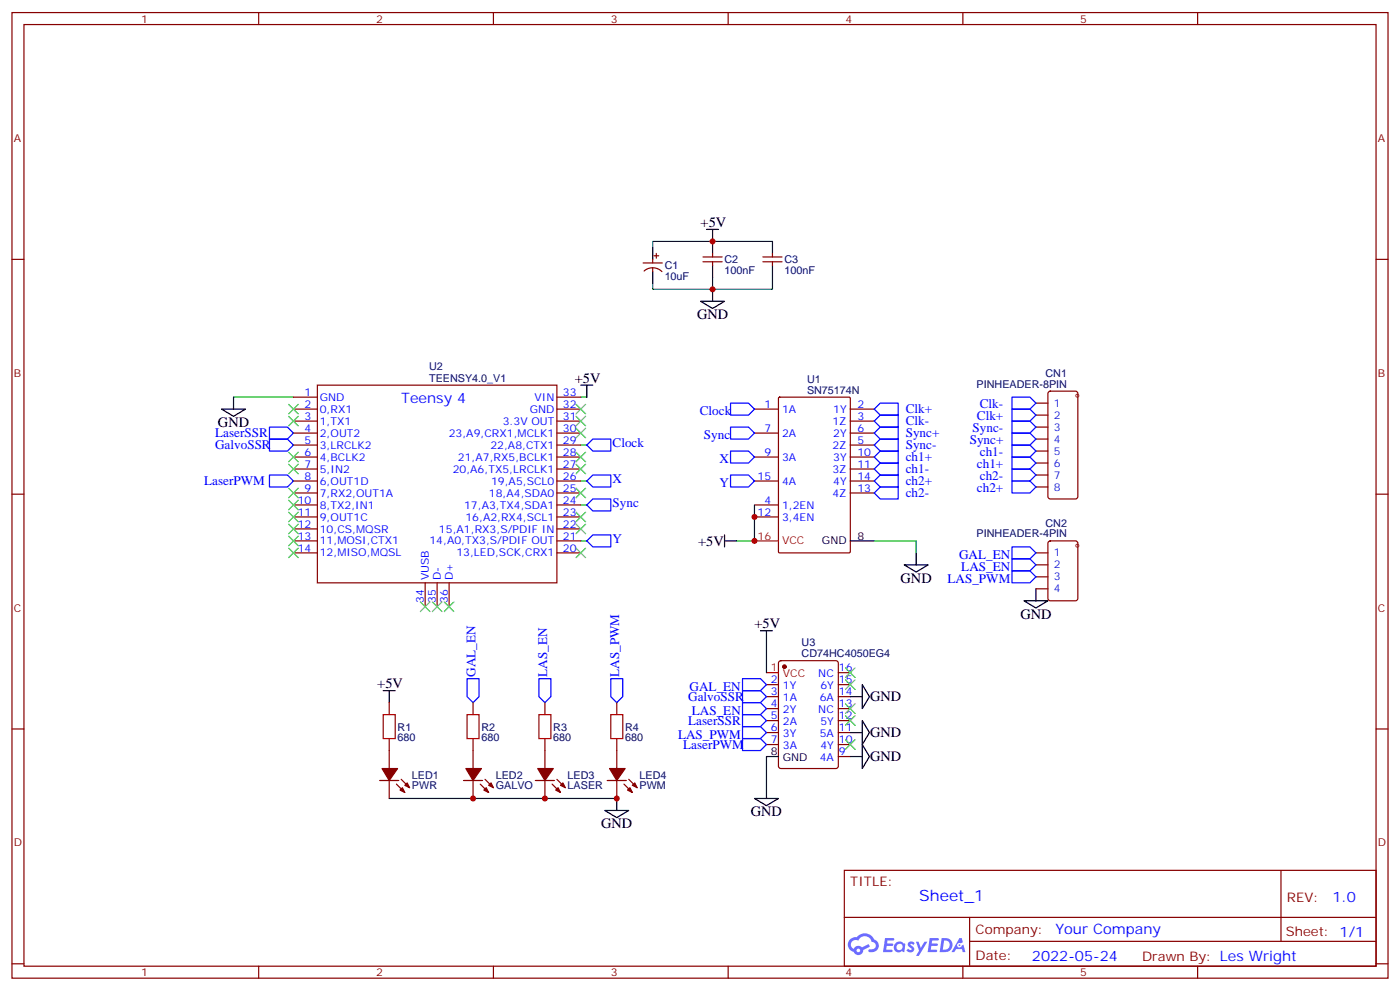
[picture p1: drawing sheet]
<svg xmlns="http://www.w3.org/2000/svg" width="412mm" height="292mm" viewBox="0 0 412 292" stroke-linecap="round" stroke-linejoin="round" font-family="sans-serif">
<g fill="none" stroke="#870000" stroke-width=".35">
<path d="M3.5 3.7h405.4v284.3h-405.4zM7.1 7.2h398.2v277.3h-398.2zM76.2 3.7v3.5M145.3 3.7v3.5M214.5 3.7v3.5M283.6 3.7v3.5M352.8 3.7v3.5M3.5 76.4h3.6M405.3 76.4h3.6M3.5 145.5h3.6M405.3 145.5h3.6M3.5 214.7h3.6"/>
<path d="M405.3 214.7h3.6M248.7 256.3h156.6v28.2h-156.6zM377.3 256.3v20.9M248.7 270.1h156.5M285.6 277.2h119.6M285.6 270.1v14.2M3.5 283.8h3.6M76.2 284.5v3.5M145.3 284.5v3.5M214.5 284.5v3.5M283.6 284.5v3.5M352.8 284.5v3.5"/>
<path d="M405.3 283.8h3.6"/>
</g>
<g fill="#5487ff">
<path d="M267.7 277.5a1.22 1.22 0 0 1 1.7 .2l-.4 .6a.47 .47 0 0 0-.3-.4 .47 .47 0 0 0-.5 .2l.1 .2a1.14 1.14 0 0 1 .8 1.8 1.14 1.14 0 0 1-1.9 0l-.2-.2 .5-.6 .7 .5a.29 .29 0 0 0 .3-.3 .29 .29 0 0 0-.2-.3 1.04 1.04 0 0 1-.6-1.7z"/>
<path d="M260.7 276.2h2.4l.3 .2-.2 .5-1.8 .1-.1 .8h1.5l.3 .4-.3 .4h-1.6l-.2 1.1h1.7l.2 .3-.2 .3-2.6 .1z"/>
<path d="M273.8 276.2h2.4l.3 .2-.1 .5-1.8 .1-.2 .8h1.6l.3 .4-.4 .4-1.6-.1-.1 1.1 1.7 .1 .2 .3-.2 .3-2.6 .1z"/>
<path d="M282.6 276.2h.7l.3 1.3-.6 .3a.69 .69 0 0 0-1 .3 .69 .69 0 0 0 .4 .9 .69 .69 0 0 0 .9-.6l.5-.2 .6 2.2h-.8l-.2-.9h-1.8l-.5 .9h-.8z"/>
<path d="M269.8 277.3h.8l.6 1.8 1.1-1.8h.9l-2.6 4.2h-.8l.9-1.5z"/>
<path d="M277.4 276.2l-.6 4.2h1.3a2.11 2.11 0 0 0 2.5-2.1 2.11 2.11 0 0 0-2.5-2.1zM278.1 277a1.39 1.39 0 0 1 1.7 1.4 1.39 1.39 0 0 1-1.8 1.2h-.3z"/>
<path d="M263.7 277.8a1.54 1.54 0 0 0-.1 2.2 1.54 1.54 0 0 0 2.2 .1l.6 .3 .3-2.3-.2-.3h-.4a1.49 1.49 0 0 0-2.4 0zM264 278.8a.94 .94 0 0 1 1.8 0 .94 .94 0 0 1-1.8 0z"/>
<path d="M250.4 276.6a2.18 2.18 0 0 0 1.1 3.7 1.44 1.44 0 0 0 1.6 .9 1.44 1.44 0 0 0 1.2-1.4l2-1.1-.5-.7-1.9 1a1.47 1.47 0 0 0-2.4 .4 1.39 1.39 0 0 1-.7-1.9 1.39 1.39 0 0 1 2-.5 2.12 2.12 0 0 1 2.2-1.3 2.12 2.12 0 0 1 1.9 1.7 1.14 1.14 0 0 1 1.1 1.4 1.14 1.14 0 0 1-1.7 .7 .43 .43 0 0 0-.5 .4 .43 .43 0 0 0 .4 .5 1.98 1.98 0 0 0 2.5-1.2 1.98 1.98 0 0 0-1.2-2.6 3.1 3.1 0 0 0-5.3-.6l-.9 .1zM252.3 279.9a.55 .55 0 0 1 1.1 0 .55 .55 0 0 1-1.1 0z"/>
<circle cx="282.6" cy="278.3" r=".26"/>
</g>
<g fill="none" stroke="#870000" stroke-width=".35">
<path d="M189.4 77.4h5.7M189.7 79.8a3.8 3.8 0 0 1 5.3 .2M192.3 76.4v1M192.3 78.8v1.1M192.6 75.3h1.4M193.3 74.6v1.4M207.1 77.1h5.6M207.1 75.7h5.6M209.9 74.6v1.1M209.9 77.1v1M224.7 77.1h5.7M224.7 75.7h5.7"/>
<path d="M227.5 74.6v1.1M227.5 77.1v1M86.4 116.9h7.1M93.5 113.4h70.5v58.2h-70.5zM164 116.9h7.1M229.4 117.1l.3-.2h20.4l.3 .2 .1 45.4-.2 .3h-20.6l-.3-.2zM305.2 118.7h3.5M308.9 115.4l.5-.2h7.4l.6 .4 .1 30.6-.5 .7h-7.6l-.7-.4v-30.6zM86.4 120.5h7.1M86.4 124h7.1M86.4 131.1h7.1M86.4 127.5h7.1"/>
<path d="M86.4 134.6h7.1M86.4 138.1h7.1M164 120.5h7.1M164 124h7.1M164 131.1h7.1M164 127.5h7.1M164 134.6h7.1M164 138.1h7.1M222.2 120.5h7.1M222.2 127.5h7.1M222.2 134.6h7.1M250.5 120.5h7"/>
<path d="M250.5 124h7M250.5 131.1h7M250.5 127.5h7M250.5 134.6h7M250.5 138.1h7M305.2 122.2h3.5M305.2 125.8h3.5M305.2 129.3h3.5M305.2 132.8h3.5M305.2 136.3h3.5M305.2 139.9h3.5M86.4 148.7h7.1"/>
<path d="M86.4 152.2h7.1M86.4 145.2h7.1M86.4 141.6h7.1M86.4 155.8h7.1M86.4 159.3h7.1M164 148.7h7.1M164 152.2h7.1M164 145.2h7.1M164 141.6h7.1M164 155.8h7.1M164 159.3h7.1M222.2 148.7h7.1"/>
<path d="M222.2 152.2h7.1M222.2 141.6h7.1M250.5 145.2h7M250.5 141.6h7M305.2 143.4h3.5M308.9 159.5l.5-.2h7.4l.6 .4 .1 16.5-.5 .7h-7.6l-.7-.4v-16.5zM86.4 162.8h7.1M125.2 171.6v7.1M128.8 171.6v7.1M132.3 171.6v7.1M164 162.8h7.1M305.2 162.8h3.5"/>
<path d="M305.2 166.3h3.5M305.2 169.9h3.5M305.2 173.4h3.5M229.5 194.8l.5-.2h16.2l.7 .4v30.6l-.4 .7h-16.5l-.6-.5-.1-30.5zM246.9 198.1h3.6M114.7 206.9v3.5M114.7 217.5v8.8M139.3 206.9v3.5M139.3 217.5v8.8M160.5 206.9v3.5M160.5 217.5v8.8M181.7 206.9v3.5"/>
<path d="M181.7 217.5v8.8M225.8 201.6h3.5M225.8 205.1h3.5M225.8 208.7h3.5M225.8 212.2h3.5M225.8 215.7h3.5M225.8 219.3h3.5M246.9 201.6h3.6M246.9 205.1h3.6M246.9 208.7h3.6M246.9 212.2h3.6M246.9 215.7h3.6"/>
<path d="M246.9 219.3h3.6M111.8 229.8h5.7M114.7 229.8v5.3M116.8 230.9l2.4 2.5M118.2 229.5l2.4 2.5M136.5 229.8h5.7M139.3 229.8v5.3M141.5 230.9l2.4 2.5M142.9 229.5l2.4 2.5M157.7 229.8h5.6M160.5 229.8v5.3M162.6 230.9l2.5 2.5"/>
<path d="M164 229.5l2.5 2.5M178.9 229.8h5.6M181.7 229.8v5.3M183.8 230.9l2.5 2.5M185.2 229.5l2.5 2.5M246.9 222.8h3.6"/>
</g>
<g fill="none" stroke="#000" stroke-width=".35">
<path d="M192.3 72.8v3.6M192.3 79.9v3.5M208.1 67.6h3.6M209.9 67.6v7M209.9 78.1v3.6M227.5 71.1v3.5M227.5 78.1v3.6M206.4 88.7h7l-3.5 2.1zM209.9 85.2v3.5M68.8 116.9v3.6M171.1 113.4h3.5M172.9 113.4v3.5"/>
<path d="M65.3 120.5h7l-3.5 2.1zM213.4 159.3h3.6M213.4 157.5v3.5M250.5 159.3h7M266.3 166.3h7.1l-3.5 2.2zM269.9 162.8v3.5M301.6 176.9h7.1l-3.5 2.1zM305.2 173.4v3.5M224 185.7h3.5M225.8 185.7v3.6M112.9 203.4h3.5M114.7 203.4v3.5"/>
<path d="M250.5 215.7h3.5M250.5 205.1h3.5M254 219.3l2.1 3.5-2.1 3.5zM254 212.2l2.1 3.5-2.1 3.6zM254 201.6l2.1 3.5-2.1 3.6zM178.2 238.7h7l-3.5 2.1zM181.7 235.1v3.6M222.2 235.1h7.1l-3.5 2.1zM225.8 222.8h3.5M225.8 231.6v3.5M250.5 222.8h3.5"/>
</g>
<path d="M222.2 159.3h7.1M225.8 198.1h3.5" fill="none" stroke="#f00" stroke-width=".35"/>
<g fill="none" stroke="#008700" stroke-width=".35">
<path d="M227.5 71.1h-35.2v1.7M192.3 83.4v1.8h17.6M209.9 81.7v3.5M227.5 81.7v3.5h-17.6M68.8 116.9h17.6M171.1 116.9h1.8M171.1 131.1h1.8M171.1 141.6h1.8M171.1 148.7h1.8M171.1 159.3h1.8M222.2 148.7v10.6h-5.2M257.5 159.3h12.4v3.5"/>
<path d="M225.8 189.3v8.8M114.7 235.1h67M225.8 222.8v8.8"/>
</g>
<g fill="none" stroke="#00f" stroke-width=".35">
<path d="M215.2 118.7h5.3l1.7 1.8-1.7 1.7h-5.3zM298.1 116.9h5.3l1.8 1.8-1.8 1.8h-5.3zM79.4 139.9h5.3l1.7 1.7-1.7 1.8h-5.3zM79.4 129.3h5.3l1.7 1.8-1.7 1.7h-5.3zM79.4 125.8h5.3l1.7 1.7-1.7 1.8h-5.3zM172.9 131.1l1.7-1.8h5.3v3.5h-5.3zM215.2 125.8h5.3l1.7 1.7-1.7 1.8h-5.3zM215.2 132.8h5.3l1.7 1.8-1.7 1.7h-5.3zM215.2 139.9h5.3l1.7 1.7-1.7 1.8h-5.3zM257.5 120.5l1.8-1.8h5.3v3.5h-5.3zM257.5 127.5l1.8-1.7h5.3v3.5h-5.3zM257.5 134.6l1.8-1.8h5.3v3.5h-5.3z"/>
<path d="M259.3 122.2h5.3v3.6h-5.3l-1.8-1.8zM259.3 129.3h5.3v3.5h-5.3l-1.8-1.7zM259.3 136.3h5.3v3.6h-5.3l-1.8-1.8zM298.1 120.5h5.3l1.8 1.7-1.8 1.8h-5.3zM298.1 124h5.3l1.8 1.8-1.8 1.7h-5.3zM298.1 127.5h5.3l1.8 1.8-1.8 1.8h-5.3zM298.1 131.1h5.3l1.8 1.7-1.8 1.8h-5.3zM298.1 134.6h5.3l1.8 1.7-1.8 1.8h-5.3zM298.1 138.1h5.3l1.8 1.8-1.8 1.7h-5.3zM172.9 159.3l1.7-1.8h5.3v3.5h-5.3zM172.9 148.7l1.7-1.8h5.3v3.6h-5.3zM172.9 141.6l1.7-1.7h5.3v3.5h-5.3z"/>
<path d="M257.5 141.6l1.8-1.7h5.3v3.5h-5.3zM259.3 143.4h5.3v3.5h-5.3l-1.8-1.7zM298.1 141.6h5.3l1.8 1.8-1.8 1.8h-5.3zM298.1 161h5.3l1.8 1.8-1.8 1.8h-5.3zM298.1 164.6h5.3l1.8 1.7-1.8 1.8h-5.3zM298.1 168.1h5.3l1.8 1.8-1.8 1.7h-5.3zM137.6 199.8h3.5v5.3l-1.8 1.8-1.7-1.8zM158.7 199.8h3.6v5.3l-1.8 1.8-1.8-1.8zM179.9 199.8h3.5v5.3l-1.7 1.8-1.8-1.8zM218.7 199.8h5.3l1.8 1.8-1.8 1.8h-5.3zM218.7 203.4h5.3l1.8 1.7-1.8 1.8h-5.3zM218.7 210.4h5.3l1.8 1.8-1.8 1.8h-5.3z"/>
<path d="M218.7 217.5h5.3l1.8 1.8-1.8 1.7h-5.3zM218.7 206.9h5.3l1.8 1.8-1.8 1.7h-5.3zM218.7 214h5.3l1.8 1.7-1.8 1.8h-5.3z"/>
</g>
<g fill="none" stroke="#3c3" stroke-width=".35">
<path d="M85 119.1l2.8 2.8M87.8 119.1l-2.8 2.8M169.7 119.1l2.8 2.8M172.5 119.1l-2.8 2.8M85 136.7l2.8 2.8M85 133.2l2.8 2.8M85 122.6l2.8 2.8M87.8 136.7l-2.8 2.8M87.8 133.2l-2.8 2.8M87.8 122.6l-2.8 2.8M169.7 122.6l2.8 2.8M169.7 126.1l2.8 2.8"/>
<path d="M169.7 133.2l2.8 2.8M169.7 136.7l2.8 2.8M172.5 122.6l-2.8 2.8M172.5 126.1l-2.8 2.8M172.5 133.2l-2.8 2.8M172.5 136.7l-2.8 2.8M85 157.9l2.8 2.8M85 154.3l2.8 2.9M85 150.8l2.8 2.8M85 147.3l2.8 2.8M85 143.8l2.8 2.8M87.8 157.9l-2.8 2.8"/>
<path d="M87.8 154.3l-2.8 2.9M87.8 150.8l-2.8 2.8M87.8 147.3l-2.8 2.8M87.8 143.8l-2.8 2.8M169.7 143.8l2.8 2.8M169.7 150.8l2.8 2.8M169.7 154.3l2.8 2.9M172.5 143.8l-2.8 2.8M172.5 150.8l-2.8 2.8M172.5 154.3l-2.8 2.9M85 161.4l2.8 2.8M87.8 161.4l-2.8 2.8"/>
<path d="M123.8 177.3l2.8 2.8M126.6 177.3l-2.8 2.8M127.4 177.3l2.8 2.8M130.2 177.3l-2.8 2.8M130.9 177.3l2.8 2.8M133.7 177.3l-2.8 2.8M169.7 161.4l2.8 2.8M172.5 161.4l-2.8 2.8M249.1 196.7l2.8 2.8M251.9 196.7l-2.8 2.8M249.1 200.2l2.8 2.8M249.1 207.3l2.8 2.8"/>
<path d="M249.1 210.8l2.8 2.8M249.1 217.8l2.8 2.9M251.9 200.2l-2.8 2.8M251.9 207.3l-2.8 2.8M251.9 210.8l-2.8 2.8M251.9 217.8l-2.8 2.9"/>
</g>
<g fill="#870000" stroke="#870000" stroke-width=".35">
<path d="M117.8 232.7l.7-.7 .7 1.4z"/>
<path d="M119.2 231.2l.7-.7 .7 1.5z"/>
<path d="M112.5 226.3h4.6l-2.4 3.5z"/>
<path d="M142.5 232.7l.7-.7 .7 1.4z"/>
<path d="M143.9 231.2l.7-.7 .7 1.5z"/>
<path d="M137.2 226.3h4.6l-2.5 3.5z"/>
<path d="M163.7 232.7l.7-.7 .7 1.4z"/>
<path d="M165.1 231.2l.7-.7 .7 1.5z"/>
<path d="M158.4 226.3h4.6l-2.5 3.5z"/>
<path d="M184.9 232.7l.7-.7 .7 1.4z"/>
<path d="M186.3 231.2l.7-.7 .7 1.5z"/>
<path d="M179.6 226.3h4.5l-2.4 3.5z"/>
<circle cx="231.1" cy="196.3" r=".53"/>
</g>
<path d="M112.9 210.4h3.5v7.1h-3.5zM137.6 210.4h3.5v7.1h-3.5zM158.7 210.4h3.6v7.1h-3.6zM179.9 210.4h3.5v7.1h-3.5z" fill="none" stroke="#a10000" stroke-width=".35"/>
<g fill="#c00">
<circle cx="209.9" cy="71.1" r=".88"/>
<circle cx="209.9" cy="85.2" r=".88"/>
<circle cx="222.3" cy="152.2" r=".88"/>
<circle cx="222.3" cy="159.3" r=".88"/>
<circle cx="139.3" cy="235.1" r=".88"/>
<circle cx="160.5" cy="235.1" r=".88"/>
<circle cx="181.7" cy="235.1" r=".88"/>
</g>
<text font-size="4.6" fill="#00f" x="270.8" y="265.3">Sheet_1</text>
<g font-size="4.2">
<text x="206.4" y="66.9">+5V</text>
<text x="205.3" y="94">GND</text>
<text x="169.3" y="112.7">+5V</text>
<text x="64.2" y="125.8">GND</text>
<text x="205.6" y="160.6">+5V</text>
<text x="265.3" y="171.6">GND</text>
<text x="222.2" y="185">+5V</text>
<text x="300.6" y="182.2">GND</text>
<text x="111.1" y="202.7">+5V</text>
<text x="256.3" y="206.6">GND</text>
<text x="256.3" y="217.1">GND</text>
<text x="256.3" y="224.2">GND</text>
<text x="177.1" y="243.9">GND</text>
<text x="221.2" y="240.4">GND</text>
</g>
<g font-size="4.2" fill="#00f">
<text x="118.2" y="118.7">Teensy 4</text>
<text x="392.5" y="265.6">1.0</text>
<text x="310.9" y="275.1">Your Company</text>
<text x="304" y="282.9">2022-05-24</text>
</g>
<g font-size="3.9" fill="#00f">
<text x="206.1" y="122.2">Clock</text>
<text x="266.8" y="121.7">Clk+</text>
<text x="266.8" y="125.2">Clk-</text>
<text x="287.8" y="123.6">Clk+</text>
<text x="288.6" y="120">Clk-</text>
<text x="63.4" y="128.7">LaserSSR</text>
<text x="180.4" y="131.7">Clock</text>
<text x="207.4" y="129.3">Sync</text>
<text x="266.8" y="128.7">Sync+</text>
<text x="285.7" y="130.6">Sync+</text>
<text x="286.5" y="127.1">Sync-</text>
<text x="63.4" y="132.3">GalvoSSR</text>
<text x="211.9" y="136.4">X</text>
<text x="266.8" y="132.3">Sync-</text>
<text x="266.8" y="135.8">ch1+</text>
<text x="287.8" y="137.7">ch1+</text>
<text x="288.6" y="134.2">ch1-</text>
<text x="60.1" y="142.9">LaserPWM</text>
<text x="180.4" y="142.3">X</text>
<text x="211.9" y="143.4">Y</text>
<text x="266.8" y="139.3">ch1-</text>
<text x="266.8" y="142.9">ch2+</text>
<text x="288.6" y="141.2">ch2-</text>
<text x="180.4" y="149.4">Sync</text>
<text x="266.8" y="146.4">ch2-</text>
<text x="287.8" y="144.7">ch2+</text>
<text x="180.4" y="159.9">Y</text>
<text x="282.5" y="164.6">GAL_EN</text>
<text x="279.1" y="171.6">LAS_PWM</text>
<text x="283.2" y="168.1">LAS_EN</text>
<text x="140.1" y="199.3" transform="rotate(-90 140.1 199.3)">GAL_EN</text>
<text x="161.2" y="199.3" transform="rotate(-90 161.2 199.3)">LAS_EN</text>
<text x="182.4" y="199.3" transform="rotate(-90 182.4 199.3)">LAS_PWM</text>
<text x="203.1" y="203.4">GAL_EN</text>
<text x="202.7" y="206.4">GalvoSSR</text>
<text x="202.7" y="213.4">LaserSSR</text>
<text x="203.8" y="210.4">LAS_EN</text>
<text x="199.7" y="217.5">LAS_PWM</text>
<text x="201.3" y="220.5">LaserPWM</text>
</g>
<g font-size="3.9" fill="#800">
<text x="250.5" y="260.9">TITLE:</text>
<text x="379.1" y="265.6">REV:</text>
<text x="287.4" y="275.1">Company:</text>
<text x="378.7" y="275.7">Sheet: 1/1</text>
<text x="287.4" y="282.8">Date:</text>
<text x="336.4" y="282.8">Drawn By: Les Wright</text>
</g>
<g font-size="3.2" fill="#800">
<text x="41.6" y="6.7">1</text>
<text x="110.8" y="6.7">2</text>
<text x="179.9" y="6.7">3</text>
<text x="249.1" y="6.7">4</text>
<text x="318.2" y="6.7">5</text>
<text x="4.1" y="41.8">A</text>
<text x="405.9" y="41.8">A</text>
<text x="4.1" y="110.9">B</text>
<text x="405.9" y="110.9">B</text>
<text x="4.1" y="180.1">C</text>
<text x="405.9" y="180.1">C</text>
<text x="4.1" y="249.2">D</text>
<text x="405.9" y="249.2">D</text>
<text x="41.6" y="287.5">1</text>
<text x="110.8" y="287.5">2</text>
<text x="179.9" y="287.5">3</text>
<text x="249.1" y="287.5">4</text>
<text x="318.2" y="287.5">5</text>
</g>
<g font-size="3.2" fill="#000080">
<text x="213.4" y="77.6">C2</text>
<text x="231.1" y="77.6">C3</text>
<text x="195.8" y="82.4">10uF</text>
<text x="195.8" y="79.4">C1</text>
<text x="213.4" y="80.7">100nF</text>
<text x="231.1" y="80.7">100nF</text>
<text x="126.4" y="112.4">TEENSY4.0_V1</text>
<text x="126.4" y="109">U2</text>
<text x="237.7" y="112.8">U1</text>
<text x="308" y="111">CN1</text>
<text x="237.7" y="115.9">SN75174N</text>
<text x="287.7" y="114.1">PINHEADER-8PIN</text>
<text x="308" y="155.1">CN2</text>
<text x="287.7" y="158.2">PINHEADER-4PIN</text>
<text x="236.1" y="190.2">U3</text>
<text x="236.1" y="193.4">CD74HC4050EG4</text>
<text x="117.1" y="215.1">R1</text>
<text x="141.8" y="215.1">R2</text>
<text x="163" y="215.1">R3</text>
<text x="184.1" y="215.1">R4</text>
<text x="117.1" y="218.3">680</text>
<text x="141.8" y="218.3">680</text>
<text x="163" y="218.3">680</text>
<text x="184.1" y="218.3">680</text>
<text x="121.4" y="232.4">PWR</text>
<text x="121.4" y="229.2">LED1</text>
<text x="146" y="232.4">GALVO</text>
<text x="146" y="229.2">LED2</text>
<text x="167.2" y="232.4">LASER</text>
<text x="167.2" y="229.2">LED3</text>
<text x="188.4" y="232.4">PWM</text>
<text x="188.4" y="229.2">LED4</text>
</g>
<g font-size="3.2" fill="#00f">
<text x="89.7" y="116.6">1</text>
<text x="94.2" y="118">GND</text>
<text x="157.5" y="118">VIN</text>
<text x="165.8" y="116.6">33</text>
<text x="89.7" y="120.1">2</text>
<text x="89.7" y="123.6">3</text>
<text x="94.2" y="121.5">0,RX1</text>
<text x="94.2" y="125.1">1,TX1</text>
<text x="148.1" y="125.1">3.3V OUT</text>
<text x="156.1" y="121.5">GND</text>
<text x="165.8" y="123.6">31</text>
<text x="165.8" y="120.1">32</text>
<text x="225.2" y="120.1">1</text>
<text x="230.4" y="121.5">1A</text>
<text x="245.2" y="125.1">1Z</text>
<text x="245.4" y="121.5">1Y</text>
<text x="252.6" y="120.1">2</text>
<text x="252.6" y="123.6">3</text>
<text x="89.7" y="127.2">4</text>
<text x="89.7" y="130.7">5</text>
<text x="94.2" y="128.6">2,OUT2</text>
<text x="132.2" y="128.6">23,A9,CRX1,MCLK1</text>
<text x="165.8" y="130.7">29</text>
<text x="165.8" y="127.2">30</text>
<text x="225.2" y="127.2">7</text>
<text x="230.4" y="128.6">2A</text>
<text x="245.4" y="128.6">2Y</text>
<text x="252.6" y="130.7">5</text>
<text x="252.6" y="127.2">6</text>
<text x="89.7" y="134.2">6</text>
<text x="89.7" y="137.8">7</text>
<text x="94.2" y="132.1">3,LRCLK2</text>
<text x="94.2" y="135.6">4,BCLK2</text>
<text x="134.9" y="135.6">21,A7,RX5,BCLK1</text>
<text x="144.5" y="132.1">22,A8,CTX1</text>
<text x="165.8" y="137.8">27</text>
<text x="165.8" y="134.2">28</text>
<text x="225.2" y="134.2">9</text>
<text x="230.4" y="135.6">3A</text>
<text x="245.2" y="132.1">2Z</text>
<text x="245.4" y="135.6">3Y</text>
<text x="252.6" y="134.2">10</text>
<text x="252.6" y="137.8">11</text>
<text x="89.7" y="141.3">8</text>
<text x="94.2" y="139.2">5,IN2</text>
<text x="94.2" y="142.7">6,OUT1D</text>
<text x="133.3" y="139.2">20,A6,TX5,LRCLK1</text>
<text x="144.6" y="142.7">19,A5,SCL0</text>
<text x="165.8" y="141.3">26</text>
<text x="223.2" y="141.3">15</text>
<text x="230.4" y="142.7">4A</text>
<text x="245.2" y="139.2">3Z</text>
<text x="245.4" y="142.7">4Y</text>
<text x="252.6" y="141.3">14</text>
<text x="87.7" y="148.3">10</text>
<text x="89.7" y="144.8">9</text>
<text x="94.2" y="146.2">7,RX2,OUT1A</text>
<text x="94.2" y="149.8">8,TX2,IN1</text>
<text x="136.7" y="149.8">17,A3,TX4,SDA1</text>
<text x="144" y="146.2">18,A4,SDA0</text>
<text x="165.8" y="148.3">24</text>
<text x="165.8" y="144.8">25</text>
<text x="225.2" y="148.3">4</text>
<text x="230.4" y="149.8">1,2EN</text>
<text x="245.2" y="146.2">4Z</text>
<text x="252.6" y="144.8">13</text>
<text x="87.7" y="151.9">11</text>
<text x="87.7" y="155.4">12</text>
<text x="94.2" y="153.3">9,OUT1C</text>
<text x="137.1" y="153.3">16,A2,RX4,SCL1</text>
<text x="165.8" y="155.4">22</text>
<text x="165.8" y="151.9">23</text>
<text x="223.2" y="151.9">12</text>
<text x="230.4" y="153.3">3,4EN</text>
<text x="87.7" y="158.9">13</text>
<text x="94.2" y="156.8">10,CS,MQSR</text>
<text x="94.2" y="160.3">11,MOSI,CTX1</text>
<text x="126.5" y="160.3">14,A0,TX3,S/PDIF OUT</text>
<text x="129.3" y="156.8">15,A1,RX3,S/PDIF IN</text>
<text x="165.8" y="158.9">21</text>
<text x="87.7" y="162.5">14</text>
<text x="94.2" y="163.9">12,MISO,MQSL</text>
<text x="134.4" y="163.9">13,LED,SCK,CRX1</text>
<text x="165.8" y="162.5">20</text>
<text x="126.3" y="170.9" transform="rotate(-90 126.3 170.9)">VUSB</text>
<text x="129.8" y="170.9" transform="rotate(-90 129.8 170.9)">D-</text>
<text x="133.3" y="170.9" transform="rotate(-90 133.3 170.9)">D+</text>
<text x="124.9" y="177.4" transform="rotate(-90 124.9 177.4)">34</text>
<text x="128.4" y="177.4" transform="rotate(-90 128.4 177.4)">35</text>
<text x="131.9" y="177.4" transform="rotate(-90 131.9 177.4)">36</text>
<text x="247.1" y="197.7">16</text>
<text x="227.1" y="201.3">2</text>
<text x="230.6" y="203">1Y</text>
<text x="241" y="199.5">NC</text>
<text x="241.7" y="203">6Y</text>
<text x="247.1" y="201.3">15</text>
<text x="227.1" y="204.8">3</text>
<text x="227.1" y="208.3">4</text>
<text x="230.6" y="206.6">1A</text>
<text x="241.5" y="206.6">6A</text>
<text x="247.1" y="208.3">13</text>
<text x="247.1" y="204.8">14</text>
<text x="227.1" y="211.8">5</text>
<text x="227.1" y="215.4">6</text>
<text x="230.6" y="210.1">2Y</text>
<text x="230.6" y="213.6">2A</text>
<text x="241" y="210.1">NC</text>
<text x="241.7" y="213.6">5Y</text>
<text x="247.1" y="215.4">11</text>
<text x="247.1" y="211.8">12</text>
<text x="227.1" y="218.9">7</text>
<text x="230.6" y="217.1">3Y</text>
<text x="230.6" y="220.7">3A</text>
<text x="241.5" y="217.1">5A</text>
<text x="241.7" y="220.7">4Y</text>
<text x="247.1" y="218.9">10</text>
<text x="241.5" y="224.2">4A</text>
<text x="247.1" y="222.4">9</text>
</g>
<g font-size="3.2" fill="#03c">
<text x="310.4" y="119.8">1</text>
<text x="310.4" y="123.3">2</text>
<text x="310.4" y="126.8">3</text>
<text x="310.4" y="130.4">4</text>
<text x="310.4" y="133.9">5</text>
<text x="310.4" y="137.4">6</text>
<text x="310.4" y="140.9">7</text>
<text x="310.4" y="144.5">8</text>
<text x="310.4" y="163.9">1</text>
<text x="310.4" y="167.4">2</text>
<text x="310.4" y="170.9">3</text>
<text x="310.4" y="174.4">4</text>
</g>
<g font-size="3.2" fill="#f00">
<text x="223.2" y="158.9">16</text>
<text x="230.4" y="160.3">VCC</text>
<text x="227.1" y="197.7">1</text>
<text x="230.6" y="199.5">VCC</text>
</g>
<g font-size="3.2">
<text x="242.1" y="160.3">GND</text>
<text x="252.6" y="158.9">8</text>
<text x="227.1" y="222.4">8</text>
<text x="230.6" y="224.2">GND</text>
</g>
</svg>
